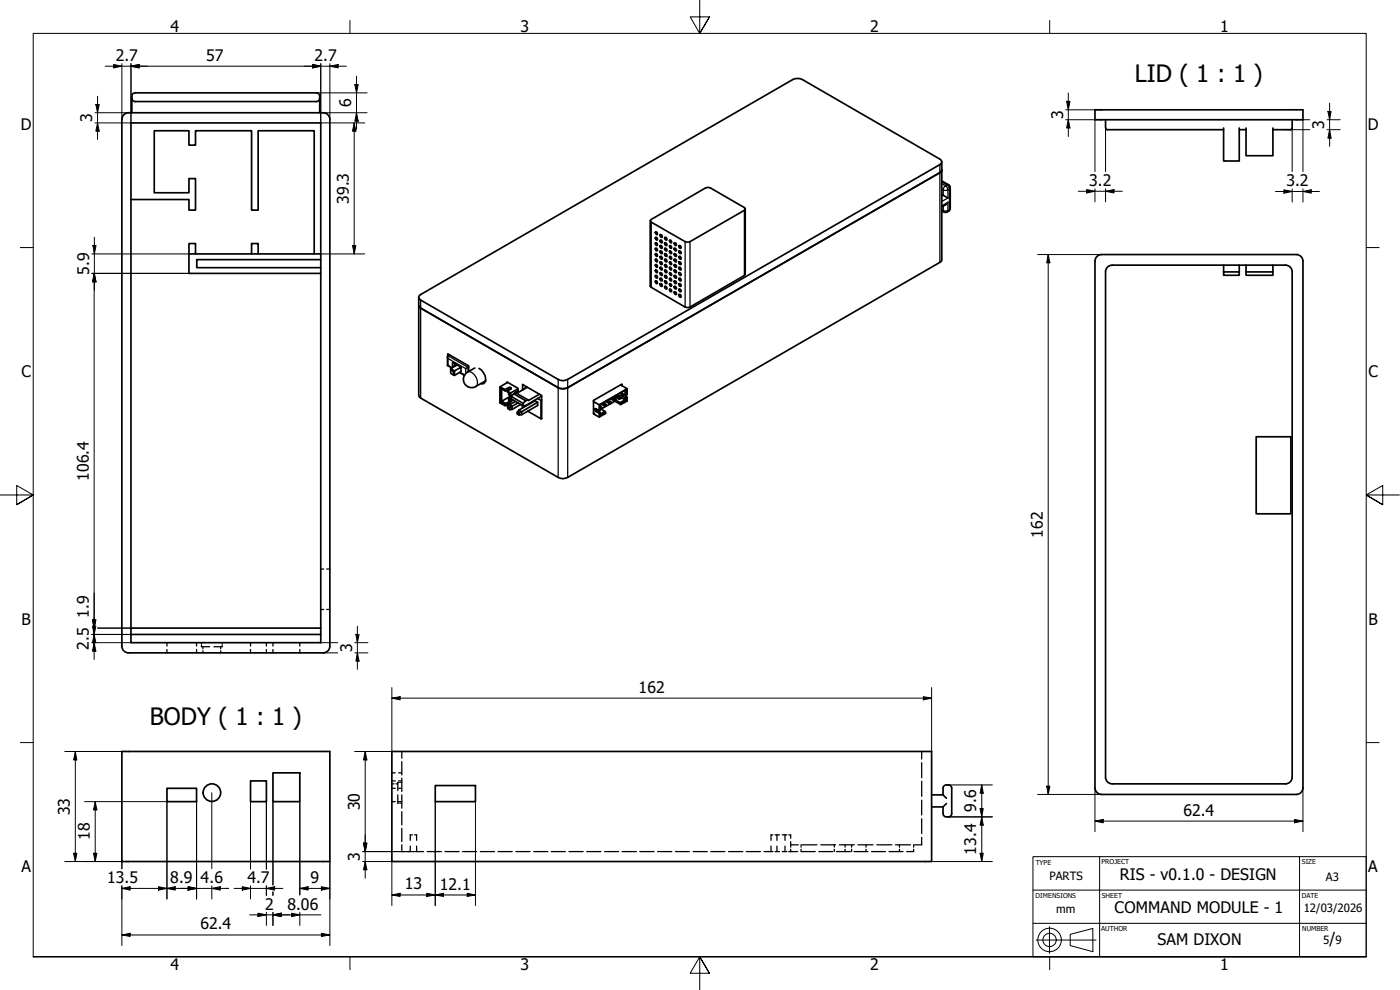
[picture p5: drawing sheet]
<svg xmlns="http://www.w3.org/2000/svg" width="420mm" height="297mm" viewBox="0 0 420 297" stroke-linecap="round" stroke-linejoin="round" font-family="sans-serif">
<!-- layer: Visible (ISO) -->
<g fill="none" stroke="#000" stroke-width=".51">
<path d="M39.3 36.9h57v155.9h-57zM39.6 28.9v4.9M39.6 29.5a.98 .98 0 0 0 .9 1M40.5 27.9a.98 .98 0 0 0-.9 .9M40.6 27.9h54.4a.98 .98 0 0 1 .9 .9M95.9 29.5a.98 .98 0 0 1-.9 1h-54.4M95.9 28.9v4.9M97 33.8h-58.4a2 2 0 0 0-2 2v158.1a2 2 0 0 0 2 2h58.4M97 33.8a2 2 0 0 1 2 2.1v158a2 2 0 0 1-2 2M328.6 32.9h62.4v3h-62.4zM331.8 35.9v2.5M331.9 38.4l.4 .5h34.9"/>
<path d="M367.2 38.4v9.9h4.7v-9.9M371.9 38.9h2.1M374 38.4v8.3h8v-8.3M387.8 35.9v2.5l-.2 .4-5.6 .1M39.3 59.9h17.4v3.1h2v-9.4h-2v4.2h-10.4v-18.6h10.4v4.3h2v-4.3h16.8v23.8h2v-23.8h16.8v37M282.6 54.3l2.3 1.3 .3 .7M282.6 51l-.5 .8-111.7 64.5a3.4 3.4 0 0 1-2.9 0l-41.3-23.9-.4-.3-.1-.4M282.6 48.6l-.1 29.8-112.1 64.8a2.87 2.87 0 0 1-2.9 0l-41.7-24.2-.1-29.8M282.6 58.3l1.9 1.1M285.2 56.3v6.2l-.3 .7-.6 .4M56.7 76.2v-3.1h2v3.1M75.5 76.2v-3.1h2v3.1"/>
<path d="M96.3 76.2h-39.6v5.8h39.6M96.3 77.9h-37.2v2.4h37.2M195.5 65.8l16.7-9.6 1 .2 10.4 6.1-.2 .6-16.8 9.5-1-.1-10.1-5.8-.3-.4zM196.8 71.2h.3l.2 .8-.5-.2zM196.8 79.4h.3l.2 .4-.2 .4-.3-.2zM196.8 69.5l.3 .1 .2 .7-.5-.1zM196.8 77.7l.3 .1 .2 .7-.5-.2zM196.8 74.4l.3 .1 .2 .7-.5-.2zM196.8 76.1l.3 .1 .2 .7-.5-.2zM196.8 72.8l.3 .1 .2 .4-.2 .4-.3-.2zM198.2 72l.3 .1 .3 .7-.6-.2zM198.2 73.6l.3 .1 .3 .7-.3 .1-.3-.2z"/>
<path d="M198.2 75.2l.6 .5v.4l-.6-.2zM198.2 76.9h.3l.3 .8-.6-.2zM198.2 78.5l.3 .1 .3 .7-.3 .1-.3-.2zM198.2 70.3l.6 .5v.4l-.6-.2zM199.6 77.7l.3 .1 .3 .7-.6-.2zM199.6 76.1l.6 .4v.4l-.6-.2zM199.6 72.8l.3 .1 .3 .7-.3 .1-.3-.2zM199.6 71.2h.3l.3 .8-.6-.2zM199.6 79.4h.3l.3 .7-.3 .1-.3-.2zM199.6 74.4l.6 .5v.3l-.6-.2zM201 75.2l.5 .5v.4l-.5-.2zM201 73.6l.5 .5v.3l-.2 .1-.3-.2z"/>
<path d="M201 78.5l.5 .5v.3l-.2 .1-.3-.2zM201 72l.5 .4v.4l-.5-.2zM201 76.9l.5 .4v.4l-.5-.2zM202.4 76.1l.6 .4v.4l-.6-.2zM202.4 79.4h.4l.2 .7-.2 .1-.4-.2zM202.4 77.7l.4 .1 .2 .7-.6-.2zM202.4 72.8l.4 .1 .2 .7-.2 .1-.4-.2zM202.4 74.4l.6 .5v.3l-.6-.2zM203.8 76.9h.4l.2 .8-.6-.2zM203.8 75.2l.6 .5v.4l-.6-.2zM203.8 78.5l.4 .1 .2 .7-.2 .1-.4-.2zM203.8 73.6l.4 .1 .2 .7-.2 .1-.4-.2z"/>
<path d="M223.6 62.7v19.8l-17 9.8-1-.2-10.1-5.9-.4-.4v-19.6M282.6 63.3l.7 .3M283.3 63.6h.9M284.5 60.7l-.7 .8-1.2 .6M328.6 78.3v158.1M330.6 76.4h58.4a2 2 0 0 1 2 2M330.6 76.4a2 2 0 0 0-2 2M367.2 79.6h-33.4a2 2 0 0 0-2 2v151.6a2 2 0 0 0 2 2h52a2 2 0 0 0 2-2v-151.6a2 2 0 0 0-2-2h-3.8M371.9 79.6h2.1M391 78.3v158.1M125.8 88.8l112.1-64.9a3.4 3.4 0 0 1 2.9 0l41.3 23.8 .4 .4v.9l-112.1 64.8a2.87 2.87 0 0 1-2.9 0l-41.3-23.8-.4-.4zM196.8 82.6l.3 .1 .2 .7-.5-.2z"/>
<path d="M196.8 80.9l.3 .2 .2 .7-.5-.2zM196.8 84.3h.3l.2 .4-.2 .4-.3-.2zM198.2 85.1h.3l.3 .7-.3 .2-.3-.3zM198.2 83.4l.3 .1 .3 .8-.6-.2zM198.2 80.1l.3 .1 .3 .7-.6-.1zM198.2 81.8l.6 .4v.4l-.6-.2zM199.6 85.8l.3 .2 .3 .7-.6-.2zM199.6 80.9l.6 .5v.4l-.6-.2zM199.6 82.6l.3 .1 .3 .7-.6-.2zM199.6 84.3h.3l.3 .7-.3 .1-.3-.2zM201 83.4l.5 .5v.4l-.5-.2zM201 81.8l.5 .4v.4l-.5-.2z"/>
<path d="M201 80.1l.5 .5v.3l-.5-.1zM201 86.7l.5 .4v.4l-.5-.2zM201 85.1l.5 .4v.3l-.2 .2-.3-.3zM202.4 87.5l.6 .4v.4l-.6-.2zM202.4 84.3h.4l.2 .7-.2 .1-.4-.2zM202.4 85.8l.4 .2 .2 .7-.6-.2zM202.4 80.9l.6 .5v.4l-.6-.2zM202.4 82.6l.4 .1 .2 .7-.6-.2zM203.8 80.1l.4 .1 .2 .7-.6-.1zM203.8 86.7l.6 .4v.4l-.6-.2zM203.8 83.4l.4 .1 .2 .8-.6-.2zM203.8 85.1h.4l.2 .7-.2 .2-.4-.3z"/>
<path d="M203.8 81.8l.6 .4v.4l-.6-.2zM203.8 88.3l.4 .1 .2 .7-.6-.2zM367.2 81.6h4.7v1h-4.7zM367.2 81.6v-2h4.7v2M374 81.6h8v1h-8zM374 81.6v-2h8v2M134.3 109.7l1.3 .7M134.3 107v2.7M134.4 106.8v-.6l6.3 3.6v1.6M134.4 109.6l-.1 .1M134.9 106.5l-.6 .4 .1 .7M135.3 110.6v1.4l1.1 .6"/>
<path d="M135.3 110.6l1.1 .7-.3 .2-.8-.5M136 110.2l-.2-.2v-1.3l2.6 1.5M136.1 111.5v1M136.4 111.3l2-1.1v1.3l-2 1.1zM136.5 109.1v.6M136.8 109.8l-.3-.1-.7 .3M137.2 109.5l-1.9 1.1M137.9 111.7l1.5 .9M140.7 110.1l-.9 .5M142.5 110.4a4.8 4.8 0 0 0-3.3 2.5 2.51 2.51 0 0 0 .7 2.8 2.51 2.51 0 0 0 2.9 .3M143.8 110.5a3.4 3.4 0 0 1 1.6 4.4l-.4 .3-.7-.1M145.6 114.3l.1 .1"/>
<path d="M145.7 114.3h.1M145.7 114.3l-2.9 1.6M150.1 116.1l1.5 .8v.4l-1.4-.9v4.2M150.6 116.6v3.8l-.4 .2M151.6 116.9l1.4-.7 .5 .3-1.2 .8v.4l.7 .4v1.8l.3 .2v-2.2l-1-.6M152.1 114.9v-.3l3.3 1.9v1.3M152.3 114.7l-2.2 1.4v4.8l1.5 .8M152.7 119.8l.1 .4zM152.7 118.2l.1 .3zM152.8 119.6l-.1 .2M152.8 118l-.1 .2M152.8 118.5h.2"/>
<path d="M153 119l-2.4 1.4 1.2 .7M153 119.4l-.2 .2 .2 .1M153 119.9h-.2M153 118.2l-.2 .1M153.2 116.8l-1.6 .5M153.4 118.9l3.6 2.1v.8M153.4 119.1l-.2 .1M153.7 118.6l-.4 .3M153.7 119.9l-.4 .2M154.2 118.2l3.6 2.1-.8 .7M154.7 117.8l-1.3 1.1v.8l3.6 2.1 .8-.1 3.6-2.1M154.7 117.8l3.7 2.1-.6 .4"/>
<path d="M155.4 117.2l-.9 .8M155.4 116.6l-2.1 1.3M155.4 117.5l-.6 .4M156.9 117l-.1 .1M158.1 116.1l-1.3 .8v-1.5l5.8 3.3-.2 7M158.2 116.2l-3.1 1.8M161.4 119.6l1 .5M161.9 118.3l-3.3 1.9-.2-.3M162.6 118.9l-1.2 .7M183.2 119.6l1.1 .7v-.4l.4 .2M183.9 119.2l.8 .5-.4 .2-.7-.5M184.4 119l1.4 .8 .6-.4-.2-.2"/>
<path d="M184.7 119.7l.1 .2M185 118.6l.7 .4v.5l-1-.7M185.4 118.4l.7 .5-.4 .1 .4 .2M185.7 119.5h.4l-.4 .2M186.1 119.2l.1-.1-.1 .4zM186.1 118.9l.1 .3 1.4 .7-1.5 .9 .2 .3 1.7-.9M186.2 115.5l2 1.1-8.4 4.9-1.7-1M186.7 115.7v-.5l-8.6 4.9v4M186.8 118.1l1.4 1.1v1.1l-.9 .5M187.6 117.1v1.4h.4M187.6 119.4h.4v.8l-.4-.3zM187.6 118.5l-1.2-.5v.5l1.2 .9"/>
<path d="M188.2 116.6v1.7l-.2 .2v-1.6l-7.9 4.6v1.5l-.3 .2-1.3-.6v.6l1.3 .8M188.2 119.2l-.2 .2M150.2 120.6l1.4 .8M152.5 122l.4-.5 .8 .4-.7 .5-.5-.4v.6l.5 .3M152.5 121.5l.2 .2M152.5 122l-.2-.2 .2 .4M152.8 120.2h.2M153 120.5l-1.2 .6-.2 .6 1.4-.7M153 121.2l-.7 .6M153.2 120.1l-.2 .2M153.3 120.4l-.3-.1v1.1M153.3 120.4v.8"/>
<path d="M154.1 120.1l-.8 .3M154.7 120.4l-1.8 1.1M155.3 123.7l.4-.7 .8 .6-.7 .3-.5-.2v.6l.5 .2M155.5 120.9l-1.8 1v1h-.7v-.5M155.7 123l4.9-2.7 .8 .4v1l-4.9 2.7M156.3 121.3l-2.6 1.6M156.8 121.7v.7M161.4 120.7l-4.9 2.9v.8l-.7 .1v-.6M162.4 120.1v5.6l-4-2.3M162.6 125.5l-.2 .2M162.6 120l-.2 .1M178.1 124.2l1.7 .9"/>
<path d="M178.9 122.7l.3 .5 .9 .5v1l1.6-1-.2-.3-1.4 .9M178.9 122.7l.9 .5-.2 .2M179.8 121.5v1.7M180.1 121.9l.4 .2-.4 .3 .3 .1M180.1 122.7h.3M180.1 123.9l-.3 .1M180.3 122.7l1.2 .7M180.4 122.5l.2-.1-.2 .3zM180.4 121.3l1.1 .6v-.4l.3 .2M180.5 122.1l.1 .3M181.1 120.9l.8 .4-.4 .2-.8-.4M181.5 121.9h.3"/>
<path d="M181.7 123.7v.4l-1.9 1v-1.1M181.8 120.4l1.1 .7v-.4l.3 .2M181.8 121.7l.2-.1-.2 .3zM181.9 121.3l.1 .3M182.5 120.1l.8 .4-.4 .2-.7-.4M182.9 121.1h.3M183.2 120.9l.3-.1-.3 .3zM183.3 120.5l.2 .3M184.7 120.4l1.6 1 1.1-.6M184.7 120.1l.1-.2v.3l-.1 .1zM184.7 120.3l-4.3 2.4M184.7 120.3h-.4"/>
<path d="M184.8 120.1l1.3 .7M186.3 121.1v.3M377 131h10.4v23.2h-10.4zM39.3 188.5h57M39.3 190.4h57M36.6 225.5h62.4v33h-62.4zM50.1 236.5h8.9v4h-8.9zM75.2 234.3h4.7v6.2h-4.7zM81.9 231.9h8.1v8.6h-8.1zM117.6 225.5h162v33h-162zM130.6 235.7h12.1v4.8h-12.1zM279.6 238.5h3.4"/>
<path d="M284 235.5a.98 .98 0 0 0-1 1v2l1 1M284 235.5h.6M284.6 235.5a.98 .98 0 0 1 1 1v7.6M328.6 236.4a2 2 0 0 0 2 2M391 236.4a2 2 0 0 1-2 2h-58.4M283 242.1v2M283 244.1a.98 .98 0 0 0 1 1M284 241.1l-1 1h-3.4M284 245.1h.6M285.6 244.1a.98 .98 0 0 1-1 1"/>
<circle cx="63.6" cy="237.8" r="2.64"/>
</g>
<!-- layer: Hidden (ISO) -->
<g fill="none" stroke="#000" stroke-width=".38">
<path d="M96.3 170.7h.9M98 170.7h1M50.1 192.8v1.1M50.1 194.9v1M59 192.8v1.1M59 194.9v1M60.5 193.7v.3h2.4M60.5 192.8v.5M60.9 194v.7M60.9 195.2v.7M66.2 194v.7M66.2 195.2v.7"/>
<path d="M66.7 193.7v.3h-2.5M66.7 192.8v.5M75.2 192.8v1.1M75.2 194.9v1M79.9 192.8v1.1M79.9 194.9v1M81.9 192.8v1.1M81.9 194.9v1M90 192.8v1.1M90 194.9v1M96.3 182.9h.9M98 182.9h1"/>
<path d="M117.6 236.5h1M117.6 231.9h1M117.6 234.3h1M117.6 235.2h.6M118.8 235.2h.6M119.4 238.5v2.5h.4M119.6 236.5h1M119.6 231.9h1M119.6 234.3h1M119.8 234.7h-.4v2.5M120.2 234.7h.4M120.6 225.5v2"/>
<path d="M120.6 228.5v4M120.6 233.5v4M120.6 238.5v4M276.6 225.5v2.3M276.6 228.8v4.5M276.6 234.4v4.5M117.6 240.5h1M119.6 240.5h1M120.2 241h.4M120.6 253.5v2h.8M120.6 243.5v4M120.6 248.5v4"/>
<path d="M123.1 253.9v1.6h-.8M123.8 250.5h-.7v1.6M124.4 250.5h.6v1.6M125 253.9v1.6h2.1M128.2 255.5h4.3M133.5 255.5h4.3M138.8 255.5h4.3M144.1 255.5h4.3M149.5 255.5h4.2M154.8 255.5h4.3M160.1 255.5h4.3M165.4 255.5h4.3"/>
<path d="M170.8 255.5h4.2M176.1 255.5h4.2M181.4 255.5h4.3M186.7 255.5h4.3M192 255.5h4.3M197.4 255.5h4.2M202.7 255.5h4.2M208 255.5h4.3M213.3 255.5h4.3M218.6 255.5h4.3M224 255.5h4.2M229.3 255.5h2.7"/>
<path d="M231.4 253.9v1.6M232 250.5h-.6v1.6M232.6 255.5h1.3M232.6 250.5h1.3M233.2 250.5v1.6M233.2 253.9v1.6M234.8 255.5h1.4M234.8 250.5h1.4M235.6 250.5v1.6M235.6 253.9v1.6M236.7 255.5h2.7M236.7 250.5h.6v1"/>
<path d="M237.3 252.5v1.7M237.3 254.8v.7M237.3 253.5h2.3M240.4 253.5v.7M240.4 254.8v.7M240.5 255.5h4.2M240.7 253.5h4.5M245.7 255.5h4.2M246.3 253.5h4.5M250.4 253.5v.7M250.4 254.8v.7M251 255.5h4.2"/>
<path d="M251.9 253.5h4.5M253.6 253.5v.7M253.6 254.8v.7M255.6 253.5v.7M255.6 254.8v.7M256.3 255.5h4.2M257.5 253.5h4.5M259.9 253.5v.7M259.9 254.8v.7M261.6 255.5h4.1M263.1 253.5h4.6M266.8 255.5h4.2"/>
<path d="M268.7 253.5h4.5M269.9 253.5v.7M269.9 254.8v.7M274.2 254.8v.7h-2.1M274.2 253.5v.7M276.6 251.3v2.2h-2.2M276.6 240.1v4.4M276.6 245.7v4.4"/>
</g>
<!-- layer: Visible (ISO) -->
<g fill="#000">
<circle cx="186.1" cy="119.6" r=".25"/>
<circle cx="178.1" cy="124.1" r=".25"/>
</g>
<!-- layer: Visible Narrow (ISO) -->
<g fill="none" stroke="#000" stroke-width=".38">
<path d="M282.1 49.4v29.3M282.6 54.6l1.6 .9-.4 .2-1.2-.6M282.6 56.7l.5 .2M283.1 56.9v1.7l-.5 .3M283.4 56.1l.4-.4 .7 1.2-.5 .2-.9-.2zM284.7 55.4l-.5 .1 .3 .3 .4 .9 .3-.4M195.5 66.7v19.5M205.6 72.5v19.6M207.1 72.5v19.6M223.4 63.1v19.6M282.6 60.4l1.9-1v-2.5l.4-.2v6.2l-.4 .3v-2.5l-1.9 1.1M282.6 62.9l.5 .3"/>
<path d="M283.1 63.2l.2 .4M283.1 63.2h1.4l-.2 .4M283.1 61.8v1.4M285.2 62.5l-.5 .9M126.2 90v29.4M134.4 106.7l6.1 3.5v1.4M135.8 110.3l-1.4-.7v-2l5.4 3v1.5M138 111.7l1.4 .8M140.3 111.6a2.51 2.51 0 0 1 2.9 2.4v1.5l-.4 .4M152.7 116.3v.5M167.5 113.8v29.4M170.4 113.8v29.4"/>
<path d="M187.2 118.5l-.5 .3M152.7 120.6v.5M179.2 123.2l-.4 .2"/>
</g>
<!-- layer: Centerline (ISO) -->
<g fill="none" stroke="#000" stroke-width=".3">
<path d="M105 6.1v3.9M210 0v10l-2.9-4.9h5.8l-2.9 4.9 2.9-4.9M315 6.1v3.9M6.1 74.3h3.9M410 74.3h3.9M0 148.5h10l-5-2.8v5.7l5-2.9-5 2.9M420 148.5h-10l5-2.8v5.7l-5-2.9 5 2.9M6.1 222.8h3.9M410 222.8h3.9M10 287.1v-277.1h400v277.1h-400h400M105 287.1v3.8M212.9 292l-2.9-4.9 2.9 4.9h-5.8l2.9-4.9v9.9"/>
<path d="M315 287.1v3.8"/>
</g>
<!-- layer: Title (ISO) -->
<g fill="none" stroke="#000" stroke-width=".3">
<path d="M330 257h-20v30.1h20M390 257h20v30.1h-80M310 277h100M310 267.1h20v20M315 278.1v4h13.9M410 267.1h-80v-10.1h60v30.1M311 282.1h4v4M321.2 280.3l6.8-1.7v6.9l-6.8-1.8z"/>
<circle cx="315" cy="282" r="3.5"/>
<circle cx="315" cy="282" r="2"/>
</g>
<!-- layer: Dimension (ISO) -->
<g fill="none" stroke="#000" stroke-width=".3">
<path d="M31.6 19.9h72.3M34.1 19.4l2.5 .5-2.5 .5zM36.6 19.1v16.8M39.3 19.9l2.5-.5v1zM39.3 19.1v17.8h-10.8M93.8 19.4l2.5 .5-2.5 .5zM96.3 19.1v17.8h13.2M99 19.9l2.5-.5v1zM99 19.1v16.8M28.5 33.8h10M28.8 31.4h1l-.5 2.4zM29.3 36.9l.5 2.5h-1z"/>
<path d="M29.3 28.9v12.9M95 27.9h15.2M97 33.8h13.2M106.3 36.9l.5 2.5h-1zM106.3 36.9v39.3M106.5 25.4h1l-.5 2.5zM107 33.8l.5 2.6h-1zM107 22.8v16M319.8 35.9h10.8M319.8 32.9h10.8M320.1 30.4h1l-.5 2.5zM320.6 35.9l.5 2.5h-1z"/>
<path d="M320.6 27.9v13M328.6 35.9v15.6M331.8 38.4v13.1M385.8 38.9h7.3M387.8 38.4v13.1M389 35.9h4.1M391 35.9v15.6M398.3 35.9h3.9M398.3 38.9h3.9M398.5 33.5h1l-.5 2.4zM399 38.9l.5 2.6h-1zM399 30.9v13"/>
<path d="M323.6 57.4h13.2M326.1 56.9l2.5 .5-2.5 .5zM328.6 56.6v4M331.8 57.4l2.5-.5v1zM331.8 56.6v4M382.8 57.5h13.2M385.3 56.9l2.5 .6-2.5 .5zM387.8 56.7v3.9M391 57.5l2.5-.6v1.1zM391 56.7v3.9M27.6 76.2h29.1M27.9 73.6h.9l-.5 2.6z"/>
<path d="M28.3 71.2v126.7M96.3 76.2h13.2M105.8 73.6h1l-.5 2.6zM311.4 76.4h19.2M314.6 76.4l.5 2.5h-1zM314.6 76.4v162M27.6 82h29.1M28.3 82l.5 2.6h-1.1zM28.3 82l.5 2.6h-.9zM28.3 177.9v8.1M27.5 192.8h11.8M27.5 190.4h11.8"/>
<path d="M27.7 187.9h1.1l-.5 2.5zM27.7 186h1.1l-.5 2.5zM28.3 192.8l.5 2.6h-1.1zM28.3 190.4l.5 2.4h-1.1zM29.3 188.5h10M96.3 192.8h5M97 195.9h4.3M106.5 192.8h3.9M106.5 195.9h3.9M106.8 190.4h1l-.5 2.4zM107.3 195.9l.5 2.5h-1zM107.3 187.9v12.9"/>
<path d="M117.6 209.5l2.5-.5v1zM117.6 209.5h162M117.6 206.3v19.2M277.1 209l2.5 .5-2.5 .5zM279.6 206.3v19.2M19.4 225.5h19.1M22.6 225.5l.5 2.5h-1zM22.6 225.5v33M63.6 237.9v22.8M106.4 225.5h13.2M109.6 225.5l.5 2.5h-1zM109.6 225.5v38"/>
<path d="M284.6 235.5h13.2M294.6 235.5l.5 2.5h-1zM294.6 235.5v23M311.4 238.4h19.2M314.1 235.9h1l-.5 2.5zM328.6 236.4v13.1M391 236.4v13.1M19.4 258.5h19.1M22.1 256h1l-.5 2.5zM25.4 240.5h24.7v29.2M28.1 256h1l-.5 2.5zM28.6 240.5l.5 2.5h-1z"/>
<path d="M28.6 240.5v18M36.6 258.5v2.2M59 240.5v29.2M75.2 240.5v20.3M79.9 240.5v20.3M81.9 240.5v25M90 240.5v28M99 258.5v25.2M108.8 258.5h10.8M108.8 255.5h16.2M109.1 253h1l-.5 2.5zM109.6 258.5l.5 2.5h-1z"/>
<path d="M117.6 258.5v13.2M130.6 240.5v31.2M142.7 240.5v31.2M277.6 258.5h20.2M284.6 245.1h13.2M294.1 256h1l-.5 2.5zM294.1 242.6h1l-.5 2.5zM294.6 245.1l.5 2.5h-1zM328.6 246.4l2.5-.5v1zM328.6 246.4h62.4M388.5 245.9l2.5 .5-2.5 .5zM36.6 266.6l2.5-.5v1z"/>
<path d="M36.6 265.8v17.9M36.6 266.6h32M47.6 266.1l2.5 .5-2.5 .5zM50.1 266.6l2.5-.5v1zM56.5 266.1l2.5 .5-2.5 .5zM63.6 266.6l2.5-.5v1zM63.6 265.8v3.9M70.2 266.6h14.7M72.7 266.1l2.5 .5-2.5 .5zM74.9 274.5h21.4M75.2 265.8v3.9M77.4 274l2.5 .5-2.5 .5z"/>
<path d="M79.9 266.6l2.5-.5v1zM79.9 265.8v2.9M79.9 273.7v4M81.9 274.5l2.5-.5v1zM81.9 267.6v1.1M81.9 273.7v4M87.5 274l2.5 .5-2.5 .5zM90 266.6l2.5-.5v1zM90 266.6h9M90 273.7v4M96.5 266.1l2.5 .5-2.5 .5zM117.6 268.5l2.5-.5v1z"/>
<path d="M117.6 268.5h25.1M128.1 268l2.5 .5-2.5 .5zM130.6 268.5l2.5-.5v1zM140.2 268l2.5 .5-2.5 .5zM36.6 280.5l2.5-.5v1zM36.6 280.5h62.4M96.5 280l2.5 .5-2.5 .5z"/>
</g>
<g fill="#000">
<path d="M39.3 19.9l2.5-.5v1zM99 19.9l2.5-.5v1zM28.8 31.4h1l-.5 2.4zM29.3 36.9l.5 2.5h-1zM34.1 19.4l2.5 .5-2.5 .5zM93.8 19.4l2.5 .5-2.5 .5zM106.5 25.4h1l-.5 2.5zM106.3 36.9l.5 2.5h-1zM107 33.8l.5 2.6h-1zM320.1 30.4h1l-.5 2.5zM320.6 35.9l.5 2.5h-1zM398.5 33.5h1l-.5 2.4z"/>
<path d="M326.1 56.9l2.5 .5-2.5 .5zM331.8 57.4l2.5-.5v1zM385.3 56.9l2.5 .6-2.5 .5zM391 57.5l2.5-.6v1.1zM399 38.9l.5 2.6h-1zM27.9 73.6h.9l-.5 2.6zM105.8 73.6h1l-.5 2.6zM314.6 76.4l.5 2.5h-1zM28.3 82l.5 2.6h-1.1zM28.3 82l.5 2.6h-.9zM27.7 187.9h1.1l-.5 2.5zM27.7 186h1.1l-.5 2.5z"/>
<path d="M28.3 192.8l.5 2.6h-1.1zM28.3 190.4l.5 2.4h-1.1zM106.8 190.4h1l-.5 2.4zM107.3 195.9l.5 2.5h-1zM117.6 209.5l2.5-.5v1zM277.1 209l2.5 .5-2.5 .5zM22.6 225.5l.5 2.5h-1zM109.6 225.5l.5 2.5h-1zM294.6 235.5l.5 2.5h-1zM314.1 235.9h1l-.5 2.5zM22.1 256h1l-.5 2.5zM28.1 256h1l-.5 2.5z"/>
<path d="M28.6 240.5l.5 2.5h-1zM109.1 253h1l-.5 2.5zM294.1 256h1l-.5 2.5zM294.1 242.6h1l-.5 2.5zM294.6 245.1l.5 2.5h-1zM328.6 246.4l2.5-.5v1zM388.5 245.9l2.5 .5-2.5 .5zM36.6 266.6l2.5-.5v1zM47.6 266.1l2.5 .5-2.5 .5zM50.1 266.6l2.5-.5v1zM56.5 266.1l2.5 .5-2.5 .5zM63.6 266.6l2.5-.5v1z"/>
<path d="M72.7 266.1l2.5 .5-2.5 .5zM77.4 274l2.5 .5-2.5 .5zM79.9 266.6l2.5-.5v1zM81.9 274.5l2.5-.5v1zM87.5 274l2.5 .5-2.5 .5zM90 266.6l2.5-.5v1zM96.5 266.1l2.5 .5-2.5 .5zM109.6 258.5l.5 2.5h-1zM117.6 268.5l2.5-.5v1zM128.1 268l2.5 .5-2.5 .5zM130.6 268.5l2.5-.5v1zM140.2 268l2.5 .5-2.5 .5z"/>
<path d="M36.6 280.5l2.5-.5v1zM96.5 280l2.5 .5-2.5 .5z"/>
</g>
<g font-size="7.2">
<text x="340.6" y="24.8">LID ( 1 : 1 )</text>
<text x="45" y="217.5">BODY ( 1 : 1 )</text>
</g>
<g font-size="4.8">
<text x="51.2" y="9.6">4</text>
<text x="156.2" y="9.6">3</text>
<text x="261.2" y="9.6">2</text>
<text x="366.2" y="9.6">1</text>
<text x="34.7" y="18.3">2.7</text>
<text x="61.8" y="18.3">57</text>
<text x="94.4" y="18.3">2.7</text>
<text x="105.3" y="32.2" transform="rotate(-90 105.3 32.2)">6</text>
<text x="319" y="35.7" transform="rotate(-90 319 35.7)">3</text>
<text x="6.2" y="38.9">D</text>
<text x="27.7" y="36.7" transform="rotate(-90 27.7 36.7)">3</text>
<text x="397.4" y="38.7" transform="rotate(-90 397.4 38.7)">3</text>
<text x="410.5" y="38.9">D</text>
<text x="326.8" y="55.8">3.2</text>
<text x="386.1" y="55.9">3.2</text>
<text x="104.6" y="61.2" transform="rotate(-90 104.6 61.2)">39.3</text>
<text x="26.7" y="82.5" transform="rotate(-90 26.7 82.5)">5.9</text>
<text x="6.4" y="113.1">C</text>
<text x="410.7" y="113.1">C</text>
<text x="26.7" y="144.3" transform="rotate(-90 26.7 144.3)">106.4</text>
<text x="313" y="161.3" transform="rotate(-90 313 161.3)">162</text>
<text x="26.7" y="185.3" transform="rotate(-90 26.7 185.3)">1.9</text>
<text x="6.4" y="187.4">B</text>
<text x="410.7" y="187.4">B</text>
<text x="26.7" y="195" transform="rotate(-90 26.7 195)">2.5</text>
<text x="105.7" y="195.7" transform="rotate(-90 105.7 195.7)">3</text>
<text x="191.6" y="207.9">162</text>
<text x="21" y="244.7" transform="rotate(-90 21 244.7)">33</text>
<text x="108" y="243.1" transform="rotate(-90 108 243.1)">30</text>
<text x="293" y="243.6" transform="rotate(-90 293 243.6)">9.6</text>
<text x="355.2" y="244.8">62.4</text>
<text x="27" y="252.1" transform="rotate(-90 27 252.1)">18</text>
<text x="293" y="256.5" transform="rotate(-90 293 256.5)">13.4</text>
<text x="6.4" y="261.7">A</text>
<text x="108" y="258.3" transform="rotate(-90 108 258.3)">3</text>
<text x="410.7" y="261.7">A</text>
<text x="32.2" y="265">13.5</text>
<text x="51.1" y="265">8.9</text>
<text x="60.2" y="265">4.6</text>
<text x="74.2" y="265">4.7</text>
<text x="93.2" y="265">9</text>
<text x="121.5" y="266.9">13</text>
<text x="132" y="267">12.1</text>
<text x="336.1" y="264.1">RIS - v0.1.0 - DESIGN</text>
<text x="79.6" y="273">2</text>
<text x="86.2" y="272.9">8.06</text>
<text x="334.5" y="273.8">COMMAND MODULE - 1</text>
<text x="60.1" y="278.9">62.4</text>
<text x="347.4" y="283.6">SAM DIXON</text>
<text x="399" y="283.4">/</text>
<text x="51.2" y="290.9">4</text>
<text x="156.2" y="290.9">3</text>
<text x="261.2" y="290.9">2</text>
<text x="366.2" y="290.9">1</text>
</g>
<g font-size="3.4">
<text x="315" y="264.1">PARTS</text>
<text x="397.9" y="264.2">A3</text>
<text x="317" y="274">mm</text>
<text x="391.3" y="273.6">12/03/2026</text>
<text x="397.1" y="283.4">5</text>
<text x="400.8" y="283.4">9</text>
</g>
<g font-size="2">
<text x="310.8" y="259.6">TYPE</text>
<text x="330.6" y="259.3">PROJECT</text>
<text x="390.7" y="259.4">SIZE</text>
<text x="310.8" y="269.3">DIMENSIONS</text>
<text x="330.6" y="269.4">SHEET</text>
<text x="390.7" y="269.3">DATE</text>
<text x="330.5" y="279.3">AUTHOR</text>
<text x="390.8" y="279.3">NUMBER</text>
</g>
</svg>
